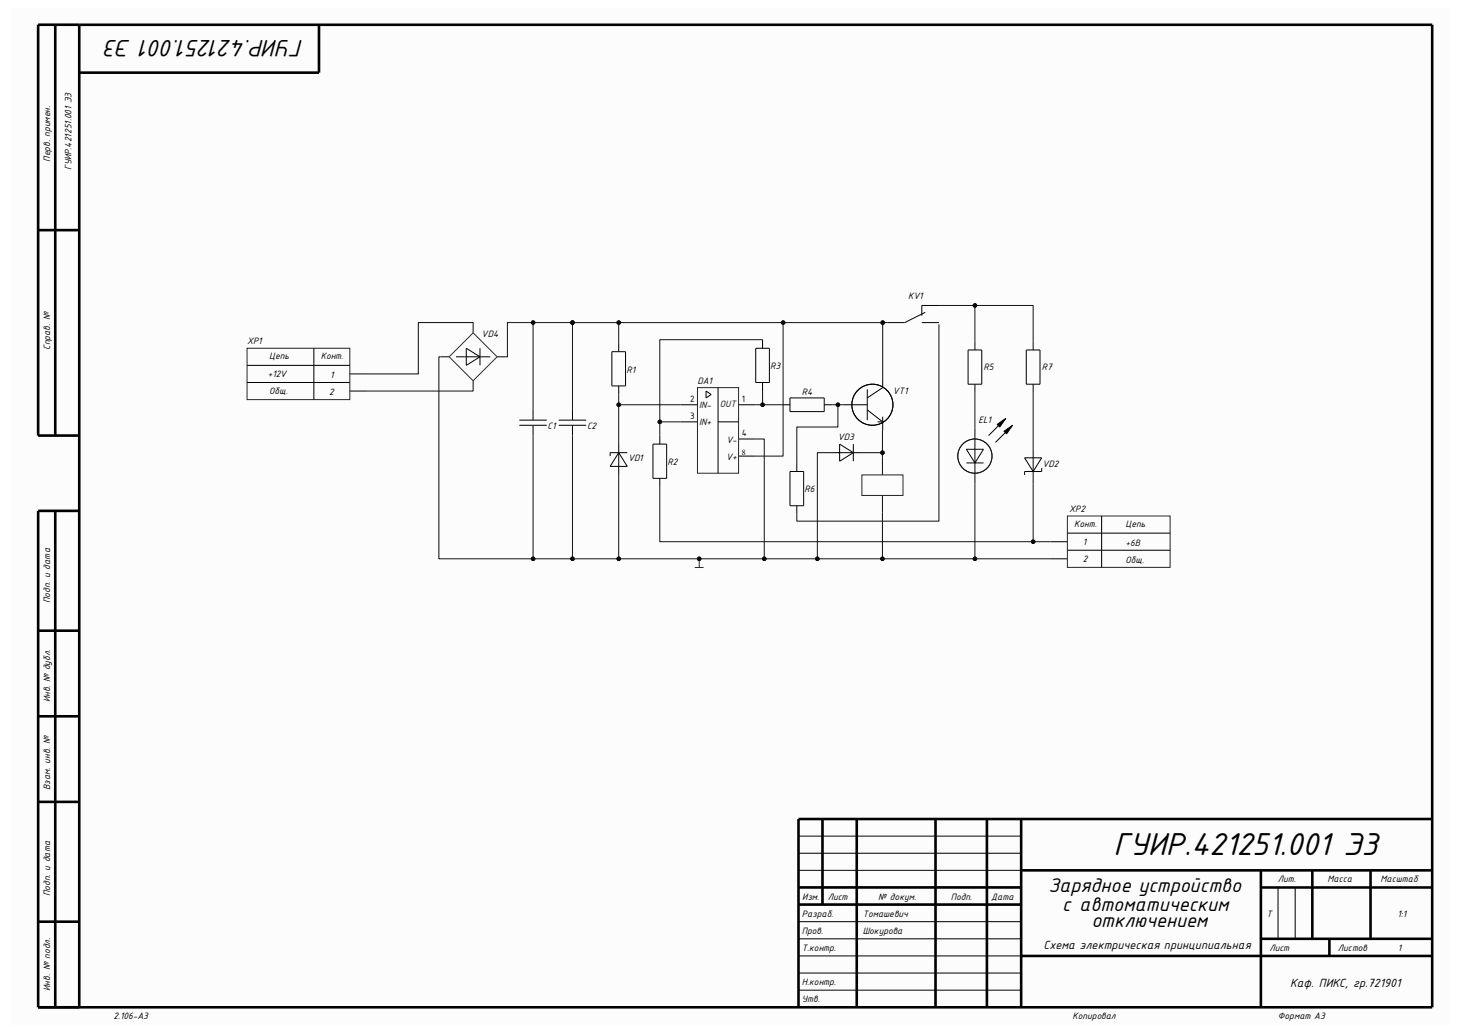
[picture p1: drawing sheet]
<svg xmlns="http://www.w3.org/2000/svg" width="420mm" height="297mm" viewBox="0 0 420 297" stroke-linecap="round" stroke-linejoin="round" font-family="sans-serif">
<path d="M3.1 2.2h413.8v292.6h-413.8z" fill-rule="evenodd" fill="#fcfcfc"/>
<path d="M22.8 7.1h389.2v282.8h-401M229.7 235.7h182.3M293.8 250.5h118.2M362.7 250.5v39.4M362.7 255.4h49.3M377.5 250.5v19.7M394.3 250.5v19.7M293.8 275.1h118.2M362.7 270.2h49.3M382.4 270.2v4.9" fill="none" stroke="#000" stroke-width=".74" stroke-linecap="butt"/>
<g fill="none" stroke="#000" stroke-width=".75" stroke-linecap="butt">
<path d="M15.9 7.1v118.3M91.8 7.1v13.8h-69M11 66.2h11.8M22.8 125.4h-11.8v-118.3h11.8v282.8h-11.8v-142.9M11 147h11.8M15.9 147v142.9M11 181.5h11.8M11 206.2h11.8M11 230.8h11.8M229.7 235.7v54.2M236.6 235.7v24.6M246.5 235.7v54.2"/>
<path d="M269.1 235.7v54.2M283.9 235.7v54.2M293.8 235.7v54.2M229.7 255.4h64.1M11 265.3h11.8M229.7 260.3h64.1"/>
</g>
<g fill="none" stroke="#000" stroke-width=".29">
<path d="M136.1 93.3v2.5M178 98.8v2.4M219.4 97.8v2.4M280.4 98.3v2.4M297.2 98.3v2.4M126.7 102.7h2.5M131.2 102.7h9.8M134.1 100.2l4 2.5-4 2.5zM136.1 109.6v2.5M138.1 100.2v5M143 102.7h2.5M176 101.2h3.9v9.9h-3.9z"/>
<path d="M178 111.1v2.4M217.4 100.2h3.9v9.9h-3.9zM219.4 110.1v2.4M224.8 116.5h2.4M227.2 114.5h9.9v4h-9.9zM237.1 116.5h2.5M278.5 100.7h3.9v9.9h-3.9zM280.4 110.6v2.4M295.2 100.7h4v9.9h-4zM297.2 110.6v2.4M178 127.8v8.9M178 130.3l2.4 3.9h-4.9z"/>
<path d="M180.4 130.3h-4.9v1M187.8 127.8h4v9.9h-4zM189.8 125.4v2.4M189.8 137.7v2.4M227.2 135.7h4v9.9h-4zM229.2 133.2v2.5M239.1 130.3h8.8M241.5 127.8l4 2.5-4 2.4zM245.5 127.8v4.9M294.7 131.8h5l-2.5 3.9zM297.2 129.3v9.8M299.7 134.7v1h-5v1"/>
<path d="M229.2 145.6v2.4M229.7 250.5h64.1M229.7 245.6h64.1M229.7 240.6h64.1M367.6 255.4v14.8M372.6 255.4v14.8M229.7 275.1h64.1M229.7 270.2h64.1M229.7 265.3h64.1M229.7 285h64.1M229.7 280h64.1"/>
</g>
<path d="M129.2 102.7l6.9-6.9 6.9 6.9-6.9 6.9z" fill="none" stroke="#2e2e2e" stroke-width=".29"/>
<path d="M199.9 163.3h2.5M201.1 160.8v2.5" fill="none" stroke="#262626" stroke-width=".29"/>
<circle cx="201.1" cy="160.8" r=".5" fill="#0e0e0e"/>
<circle cx="201.1" cy="160.8" r=".5" fill="none" stroke="#0e0e0e" stroke-width=".29"/>
<g fill="none" stroke="#000" stroke-width=".29">
<path d="M153.3 118v2.9M164.7 118v2.9M242.5 116.5h2.5M245 116.5h4.5M249.5 112.1v8.8M249.5 118l4.4 3.4h-1.5M253.9 109.1v2.5l-4.4 2.9M253.9 119.9v4M149.4 120.9h7.9M149.4 122.4h7.9M153.3 122.4v3M160.7 120.9h7.9"/>
<path d="M160.7 122.4h7.9M164.7 122.4v3M280.4 123.4v5.9M280.4 133.2v5.9"/>
<circle cx="251" cy="116.5" r="5.9"/>
</g>
<path d="M278 133.2h4.9M278 129.3h4.9l-2.5 3.9zM287.3 122.4l-2.9 3M289.3 124.4l-2.9 2.9" fill="none" stroke="#010101" stroke-width=".29"/>
<circle cx="280.4" cy="131.3" r="4.9" fill="none" stroke="#1c1c1c" stroke-width=".29"/>
<path d="M288.8 124.1l2.5-1.7-1.7 2.5z" fill="#010101"/>
<path d="M288.8 124.1l2.5-1.7-1.7 2.5z" fill="none" stroke="#010101" stroke-width=".29"/>
<path d="M286.9 122.2l2.4-1.8-1.7 2.5z" fill="#010101"/>
<path d="M286.9 122.2l2.4-1.8-1.7 2.5z" fill="none" stroke="#010101" stroke-width=".29"/>
<g fill="none" stroke="#000" stroke-width=".29">
<path d="M265.2 92.8h4.9M266.2 89.9l-6 2.9h-4.9M270.1 87.9h-4.9v3M71.1 105.2h29.5M71.1 110.1h29.5M90.3 100.2v14.8M100.6 107.6h5M100.6 112.5h5M195.7 116.5h4.9M203.1 112.5l1.5 1-1.5 1zM206.6 111.6v24.6M212.5 116.5h4.9"/>
<path d="M195.7 121.4h4.9M206.6 121.4h5.9M212.5 126.3h4.9M212.5 131.3h4.9M253.8 131.8v4.9M280.4 129.3v3.9M253.8 142.6v4.9M302.1 155.9h4.9M307 153.4h29.6M307 158.4h29.6M316.9 148.5v14.8M302.1 160.8h4.9"/>
</g>
<path d="M71.1 100.2h29.5v14.8h-29.5zM200.6 111.6h11.9v24.6h-11.9zM247.9 136.7h11.9v5.9h-11.9zM307 148.5h29.6v14.8h-29.6z" fill="none" stroke="#262626" stroke-width=".29"/>
<path d="M297.2 139.1v16.8" fill="none" stroke="#0e0e0e" stroke-width=".29"/>
<circle cx="297.2" cy="155.9" r=".5" fill="#0e0e0e"/>
<g fill="none" stroke="#0e0e0e" stroke-width=".29">
<path d="M136.1 93.3v-.5h-15.8v14.8h-14.7M126.7 102.7h-.5v58.1h27.1v-35.4M136.1 112.1v.4h-30.5"/>
<circle cx="297.2" cy="155.9" r=".5"/>
</g>
<circle cx="153.3" cy="160.8" r=".5" fill="#0e0e0e"/>
<g fill="none" stroke="#0e0e0e" stroke-width=".29">
<path d="M145.5 102.7h.5v-9.9h7.3v25.2"/>
<circle cx="153.3" cy="160.8" r=".5"/>
</g>
<circle cx="153.3" cy="92.8" r=".5" fill="#0e0e0e"/>
<g fill="none" stroke="#0e0e0e" stroke-width=".29">
<path d="M153.3 92.8h11.4"/>
<circle cx="153.3" cy="92.8" r=".5"/>
</g>
<circle cx="153.3" cy="92.8" r=".5" fill="#0e0e0e"/>
<circle cx="153.3" cy="92.8" r=".5" fill="none" stroke="#0e0e0e" stroke-width=".29"/>
<circle cx="164.7" cy="92.8" r=".5" fill="#0e0e0e"/>
<g fill="none" stroke="#0e0e0e" stroke-width=".29">
<path d="M164.7 125.4v35.4h-11.4"/>
<circle cx="164.7" cy="92.8" r=".5"/>
</g>
<circle cx="153.3" cy="160.8" r=".5" fill="#0e0e0e"/>
<circle cx="153.3" cy="160.8" r=".5" fill="none" stroke="#0e0e0e" stroke-width=".29"/>
<circle cx="164.7" cy="160.8" r=".5" fill="#0e0e0e"/>
<g fill="none" stroke="#0e0e0e" stroke-width=".29">
<path d="M164.7 92.8h13.3"/>
<circle cx="164.7" cy="160.8" r=".5"/>
</g>
<circle cx="164.7" cy="92.8" r=".5" fill="#0e0e0e"/>
<circle cx="164.7" cy="92.8" r=".5" fill="none" stroke="#0e0e0e" stroke-width=".29"/>
<circle cx="178" cy="92.8" r=".5" fill="#0e0e0e"/>
<g fill="none" stroke="#0e0e0e" stroke-width=".29">
<path d="M178 136.7v24.1h-13.3"/>
<circle cx="178" cy="92.8" r=".5"/>
</g>
<circle cx="164.7" cy="160.8" r=".5" fill="#0e0e0e"/>
<circle cx="164.7" cy="160.8" r=".5" fill="none" stroke="#0e0e0e" stroke-width=".29"/>
<circle cx="178" cy="160.8" r=".5" fill="#0e0e0e"/>
<g fill="none" stroke="#0e0e0e" stroke-width=".29">
<path d="M217.4 126.3h2.4v34.5h-41.8"/>
<circle cx="178" cy="160.8" r=".5"/>
</g>
<circle cx="178" cy="160.8" r=".5" fill="#0e0e0e"/>
<circle cx="178" cy="160.8" r=".5" fill="none" stroke="#0e0e0e" stroke-width=".29"/>
<circle cx="201.1" cy="160.8" r=".5" fill="#0e0e0e"/>
<circle cx="201.1" cy="160.8" r=".5" fill="none" stroke="#0e0e0e" stroke-width=".29"/>
<circle cx="219.9" cy="160.8" r=".5" fill="#0e0e0e"/>
<g fill="none" stroke="#0e0e0e" stroke-width=".29">
<path d="M195.7 116.5h-17.7v11.3"/>
<circle cx="219.9" cy="160.8" r=".5"/>
</g>
<circle cx="178" cy="116.5" r=".5" fill="#0e0e0e"/>
<g fill="none" stroke="#0e0e0e" stroke-width=".29">
<path d="M178 98.8v-6h47.3v38.5h-7.9"/>
<circle cx="178" cy="116.5" r=".5"/>
</g>
<circle cx="225.3" cy="92.8" r=".5" fill="#0e0e0e"/>
<circle cx="225.3" cy="92.8" r=".5" fill="none" stroke="#0e0e0e" stroke-width=".29"/>
<circle cx="178" cy="92.8" r=".5" fill="#0e0e0e"/>
<g fill="none" stroke="#0e0e0e" stroke-width=".29">
<path d="M219.4 97.8h-29.6v23.6"/>
<circle cx="178" cy="92.8" r=".5"/>
</g>
<circle cx="189.8" cy="121.4" r=".5" fill="#0e0e0e"/>
<g fill="none" stroke="#0e0e0e" stroke-width=".29">
<path d="M189.8 140.1v15.8h112.3"/>
<circle cx="189.8" cy="121.4" r=".5"/>
</g>
<circle cx="297.2" cy="155.9" r=".5" fill="#0e0e0e"/>
<g fill="none" stroke="#0e0e0e" stroke-width=".29">
<path d="M195.7 121.4h-5.9v4"/>
<circle cx="297.2" cy="155.9" r=".5"/>
</g>
<circle cx="189.8" cy="121.4" r=".5" fill="#0e0e0e"/>
<g fill="none" stroke="#0e0e0e" stroke-width=".29">
<path d="M219.4 112.5v4h-2"/>
<circle cx="189.8" cy="121.4" r=".5"/>
</g>
<circle cx="219.4" cy="116.5" r=".5" fill="#0e0e0e"/>
<g fill="none" stroke="#0e0e0e" stroke-width=".29">
<path d="M219.4 116.5h5.4"/>
<circle cx="219.4" cy="116.5" r=".5"/>
</g>
<circle cx="219.4" cy="116.5" r=".5" fill="#0e0e0e"/>
<g fill="none" stroke="#0e0e0e" stroke-width=".29">
<path d="M253.8 147.5v13.3h-34"/>
<circle cx="219.4" cy="116.5" r=".5"/>
</g>
<circle cx="253.8" cy="160.8" r=".5" fill="#0e0e0e"/>
<circle cx="253.8" cy="160.8" r=".5" fill="none" stroke="#0e0e0e" stroke-width=".29"/>
<circle cx="235.1" cy="160.8" r=".5" fill="#0e0e0e"/>
<circle cx="235.1" cy="160.8" r=".5" fill="none" stroke="#0e0e0e" stroke-width=".29"/>
<circle cx="219.9" cy="160.8" r=".5" fill="#0e0e0e"/>
<g fill="none" stroke="#0e0e0e" stroke-width=".29">
<path d="M225.3 92.8h28.6v16.3"/>
<circle cx="219.9" cy="160.8" r=".5"/>
</g>
<circle cx="225.3" cy="92.8" r=".5" fill="#0e0e0e"/>
<circle cx="225.3" cy="92.8" r=".5" fill="none" stroke="#0e0e0e" stroke-width=".29"/>
<circle cx="253.9" cy="92.8" r=".5" fill="#0e0e0e"/>
<g fill="none" stroke="#0e0e0e" stroke-width=".29">
<path d="M270.1 93.3v56.7h-40.9v-2M241 116.5v6.4h-11.8v10.3"/>
<circle cx="253.9" cy="92.8" r=".5"/>
</g>
<circle cx="241" cy="116.5" r=".5" fill="#0e0e0e"/>
<g fill="none" stroke="#0e0e0e" stroke-width=".29">
<path d="M239.1 130.3h-4v30.5"/>
<circle cx="241" cy="116.5" r=".5"/>
</g>
<circle cx="235.1" cy="160.8" r=".5" fill="#0e0e0e"/>
<g fill="none" stroke="#0e0e0e" stroke-width=".29">
<path d="M239.6 116.5h2.9"/>
<circle cx="235.1" cy="160.8" r=".5"/>
</g>
<circle cx="241" cy="116.5" r=".5" fill="#0e0e0e"/>
<g fill="none" stroke="#0e0e0e" stroke-width=".29">
<path d="M247.9 130.3h5.9v1.5"/>
<circle cx="241" cy="116.5" r=".5"/>
</g>
<circle cx="253.8" cy="130.3" r=".5" fill="#0e0e0e"/>
<g fill="none" stroke="#0e0e0e" stroke-width=".29">
<path d="M253.8 160.8h48.3"/>
<circle cx="253.8" cy="130.3" r=".5"/>
</g>
<circle cx="253.8" cy="160.8" r=".5" fill="#0e0e0e"/>
<circle cx="253.8" cy="160.8" r=".5" fill="none" stroke="#0e0e0e" stroke-width=".29"/>
<circle cx="280.5" cy="160.8" r=".5" fill="#0e0e0e"/>
<g fill="none" stroke="#0e0e0e" stroke-width=".29">
<path d="M253.9 123.9l-.1 6.4"/>
<circle cx="280.5" cy="160.8" r=".5"/>
</g>
<circle cx="253.8" cy="130.3" r=".5" fill="#0e0e0e"/>
<g fill="none" stroke="#0e0e0e" stroke-width=".29">
<path d="M253.9 92.8h1.4"/>
<circle cx="253.8" cy="130.3" r=".5"/>
</g>
<circle cx="253.9" cy="92.8" r=".5" fill="#0e0e0e"/>
<g fill="none" stroke="#0e0e0e" stroke-width=".29">
<path d="M270.1 87.9h27.1v10.4"/>
<circle cx="253.9" cy="92.8" r=".5"/>
</g>
<circle cx="280.5" cy="87.9" r=".5" fill="#0e0e0e"/>
<g fill="none" stroke="#0e0e0e" stroke-width=".29">
<path d="M164.7 92.8v25.2M280.4 113v10.4M297.2 113v16.3"/>
<circle cx="280.5" cy="87.9" r=".5"/>
</g>
<circle cx="164.7" cy="92.8" r=".5" fill="#0e0e0e"/>
<g fill="none" stroke="#0e0e0e" stroke-width=".29">
<path d="M178 113.5v3"/>
<circle cx="164.7" cy="92.8" r=".5"/>
</g>
<circle cx="178" cy="116.5" r=".5" fill="#0e0e0e"/>
<g fill="none" stroke="#0e0e0e" stroke-width=".29">
<path d="M280.4 139.1v21.7"/>
<circle cx="178" cy="116.5" r=".5"/>
</g>
<circle cx="280.5" cy="160.8" r=".5" fill="#0e0e0e"/>
<g fill="none" stroke="#0e0e0e" stroke-width=".29">
<path d="M280.4 87.9v10.4"/>
<circle cx="280.5" cy="160.8" r=".5"/>
</g>
<circle cx="280.5" cy="87.9" r=".5" fill="#0e0e0e"/>
<circle cx="280.5" cy="87.9" r=".5" fill="none" stroke="#0e0e0e" stroke-width=".29"/>
<text font-size="9.8" x="320.3" y="246">ГУИР.421251.001 Э3</text>
<text font-size="7.4" x="87.3" y="11.5" transform="rotate(-180 87.3 11.5)">ГУИР.421251.001 Э3</text>
<g font-size="6.1">
<text x="301.6" y="256.8">Зарядное устройство</text>
<text x="305.6" y="262.2">с автоматическим</text>
<text x="313.9" y="266.7">отключением</text>
</g>
<g font-size="3.7">
<text x="300.1" y="273.2">Схема электрическая принципиальная</text>
<text x="371.1" y="284.1">Каф. ПИКС, гр.721901</text>
</g>
<g font-size="2.9">
<text x="14.4" y="46.5" transform="rotate(-90 14.4 46.5)">Перв. примен.</text>
<text x="20.6" y="49" transform="rotate(-90 20.6 49)">ГУИР.421251.001 Э3</text>
<text x="261.2" y="86.2">KV1</text>
<text x="14.4" y="100.7" transform="rotate(-90 14.4 100.7)">Справ. №</text>
<text x="71.1" y="99">XP1</text>
<text x="138.6" y="97">VD4</text>
<text x="77.5" y="103.5">Цепь</text>
<text x="92.2" y="103.5">Конт.</text>
<text x="180.2" y="107.2">R1</text>
<text x="221.6" y="106.3">R3</text>
<text x="282.9" y="106.4">R5</text>
<text x="299.7" y="106.4">R7</text>
<text x="77" y="108.4">+12V</text>
<text x="77.5" y="113.3">Общ.</text>
<text x="94.7" y="113.6">2</text>
<text x="95" y="108.7">1</text>
<text x="200.6" y="110.6">DA1</text>
<text x="230.7" y="113.8">R4</text>
<text x="256.9" y="113.4">VT1</text>
<text x="198.5" y="115.8">2</text>
<text x="201.1" y="117.5">IN-</text>
<text x="213.4" y="115.8">1</text>
<text x="157.5" y="123.4">C1</text>
<text x="168.9" y="123.4">C2</text>
<text x="198.5" y="120.7">3</text>
<text x="201.1" y="122.4">IN+</text>
<text x="213.4" y="125.6">4</text>
<text x="281.4" y="121.7">EL1</text>
<text x="209" y="127.4">V-</text>
<text x="241" y="126.6">VD3</text>
<text x="180.7" y="132.8">VD1</text>
<text x="192" y="133.9">R2</text>
<text x="208.9" y="132.3">V+</text>
<text x="299.9" y="134.3">VD2</text>
<text x="231.4" y="141.7">R6</text>
<text x="307.6" y="147.3">XP2</text>
<text x="309" y="151.7">Конт.</text>
<text x="323.8" y="151.7">Цепь</text>
<text x="311.5" y="156.9">1</text>
<text x="311.5" y="161.8">2</text>
<text x="323.8" y="162.1">Общ.</text>
<text x="14.4" y="173.6" transform="rotate(-90 14.4 173.6)">Подп. и дата</text>
<text x="14.4" y="202.2" transform="rotate(-90 14.4 202.2)">Инв. № дубл.</text>
<text x="14.4" y="227.3" transform="rotate(-90 14.4 227.3)">Взам. инв. №</text>
<text x="14.4" y="257.9" transform="rotate(-90 14.4 257.9)">Подп. и дата</text>
<text x="367.6" y="254">Лит.</text>
<text x="381.9" y="254">Масса</text>
<text x="397.1" y="254">Масштаб</text>
<text x="230.7" y="263.8">Разраб.</text>
<text x="230.8" y="258.9">Изм.</text>
<text x="238.1" y="258.9">Лист</text>
<text x="248.2" y="263.8">Томашевич</text>
<text x="252.6" y="258.9">№ докум.</text>
<text x="273.5" y="258.9">Подп.</text>
<text x="285.1" y="258.9">Дата</text>
<text x="364.3" y="263.8">T</text>
<text x="402" y="263.8">1:1</text>
<text x="230.7" y="268.8">Пров.</text>
<text x="248.2" y="268.8">Шокурова</text>
<text x="230.7" y="273.7">Т.контр.</text>
<text x="365.2" y="273.7">Лист</text>
<text x="384.9" y="273.7">Листов</text>
<text x="402.1" y="273.7">1</text>
<text x="14.4" y="285.2" transform="rotate(-90 14.4 285.2)">Инв. № подл.</text>
<text x="230.7" y="283.5">Н.контр.</text>
<text x="32.6" y="293.4">2.106-A3</text>
<text x="230.7" y="288.5">Утв.</text>
<text x="308.5" y="293.4">Копировал</text>
<text x="367.6" y="293.4">Формат А3</text>
</g>
<g font-size="2.9" fill="#0e0e0e">
<text x="207.1" y="117.3">OUT</text>
<text x="323.8" y="157.1">+6В</text>
</g>
<text font-size="2.2" x="213.4" y="130.8">8</text>
</svg>
